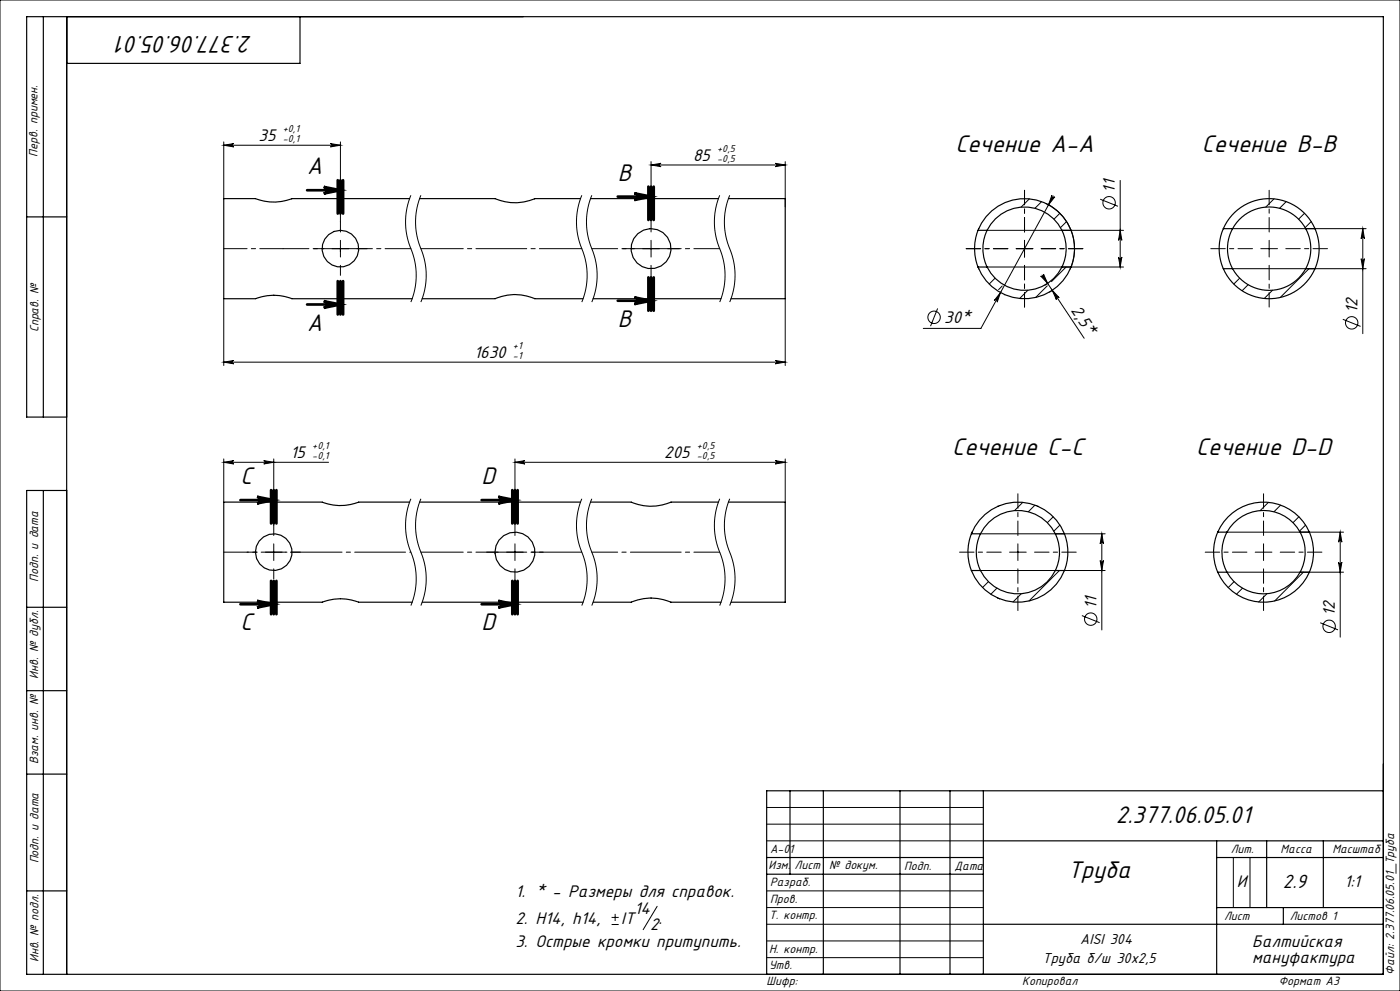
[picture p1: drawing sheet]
<svg xmlns="http://www.w3.org/2000/svg" width="420mm" height="297mm" viewBox="0 0 420 297" stroke-linecap="round" stroke-linejoin="round" font-family="sans-serif">
<g fill="none" stroke="#000" stroke-width=".3">
<path d="M0 0h420v297h-420zM67.1 43.5l3-.5a.5 .5 0 0 0-.5 .5 .5 .5 0 0 0 .5 .5zM67.1 42.5v17M67.1 43.5h35M99.1 43l3 .5-3 .5a.5 .5 0 0 0 .5-.5 .5 .5 0 0 0-.5-.5zM102.1 42.5v24M123.3 58.5a21.8 21.8 0 0 0 .6 17.9 20.8 20.8 0 0 1-.6 14.1M126.3 58.5a21.8 21.8 0 0 0 .6 17.9 20.8 20.8 0 0 1-.6 14.1M174.5 58.5a21.8 21.8 0 0 0 .7 17.9 20.8 20.8 0 0 1-.7 14.1M177.5 58.5a21.8 21.8 0 0 0 .7 17.9 20.8 20.8 0 0 1-.7 14.1M195.3 49.4l3-.5a.5 .5 0 0 0-.5 .5 .5 .5 0 0 0 .5 .5zM195.3 48.4v17.6"/>
<path d="M195.3 49.4h40.3M215.9 58.5a21.8 21.8 0 0 0 .7 17.9 20.8 20.8 0 0 1-.7 14.1M218.9 58.5a21.8 21.8 0 0 0 .7 17.9 20.8 20.8 0 0 1-.7 14.1M232.6 48.9l3 .5-3 .5a.5 .5 0 0 0 .4-.5 .5 .5 0 0 0-.4-.5zM235.6 48.4v13.6M308.8 59.6l-2.5 2.5M315.6 58.5a.5 .5 0 0 0 .2 .7 .5 .5 0 0 0 .6-.2l-1.8 2.4zM316 58.7l-21.7 39.7h-17.3M330.1 59.7l5.3 2.1M336.1 54.1v25.9M382.2 59.6l-2.5 2.5M99.6 74.5h5"/>
<path d="M102.1 72v5M192.8 74.5h5M195.3 72v5M296.1 69h41M304.9 74.5h5M307.4 72v5M312.5 60.4l-2 2M313.7 60.9a15 15 0 0 1 7.6 19.1M318 63.9l-1.8 1.8M320 66.4l-1.8 1.8M335.6 77a.5 .5 0 0 0 .5 .5 .5 .5 0 0 0 .5-.5l-.5 3zM336.1 69l.5 3a.5 .5 0 0 0-.5-.4 .5 .5 0 0 0-.5 .4z"/>
<path d="M369.8 68.5h40M378.2 74.5h5M380.7 72v5M385.9 60.4l-2 2M391.4 63.9l-1.8 1.8M393.4 66.4l-1.9 1.8M408.3 77.5a.5 .5 0 0 0 .5 .5 .5 .5 0 0 0 .5-.5l-.5 3zM408.8 68.5l.5 3a.5 .5 0 0 0-.5-.4 .5 .5 0 0 0-.5 .4zM408.8 68.5v31.5M67.1 89.5v20M235.6 89.5v20M281.3 92.4l-2.1 5.4"/>
<path d="M296.1 80h41M298.5 83.4l-1.7 1.7M300.2 87.7l-1.1 2.9a.5 .5 0 0 0-.2-.7 .5 .5 0 0 0-.6 .2zM300.7 85.7l-1.1 1.1M308.4 87l-2.5 2.5M312.2 82.7a.5 .5 0 0 0 .7 .1 .5 .5 0 0 0 .1-.6l1.3 2.7zM312.6 82.4l12.6 19M314.2 85.7l-3.5 3.5M314.3 84.9l-.8 .6M315.7 87l-.9 .6M315.7 87l2.1 2.2a.5 .5 0 0 0-.7-.1 .5 .5 0 0 0-.2 .7zM319.8 80l-4.4 4.4"/>
<path d="M369.8 80.5h40M371.9 83.4l-1.8 1.7M374.4 85.3l-1.8 1.8M381.8 87l-2.5 2.5M392.7 80.5l-8.6 8.7M402.8 95.7l5.4 2.1M67.1 108.5l3-.5a.5 .5 0 0 0-.5 .5 .5 .5 0 0 0 .5 .5zM67.1 108.5h168.5M232.6 108l3 .5-3 .5a.5 .5 0 0 0 .4-.5 .5 .5 0 0 0-.4-.5zM67.1 137.5v13M67.1 138.5h31.5M67.1 138.5l3-.5a.5 .5 0 0 0-.5 .5 .5 .5 0 0 0 .5 .5z"/>
<path d="M79.1 138l3 .5-3 .5a.5 .5 0 0 0 .5-.5 .5 .5 0 0 0-.5-.5zM82.1 137.5v20M154.5 138.5l3-.5a.5 .5 0 0 0-.5 .5 .5 .5 0 0 0 .5 .5zM154.5 137.5v19.5M154.5 138.5h81.1M232.6 138l3 .5-3 .5a.5 .5 0 0 0 .4-.5 .5 .5 0 0 0-.4-.5zM235.6 137.5v13M123.3 149.5a21.8 21.8 0 0 0 .6 17.8 20.8 20.8 0 0 1-.6 14.2M126.3 149.5a21.8 21.8 0 0 0 .6 17.8 20.8 20.8 0 0 1-.6 14.2M174.5 149.5a21.8 21.8 0 0 0 .7 17.8 20.8 20.8 0 0 1-.7 14.2M177.5 149.5a21.8 21.8 0 0 0 .7 17.8 20.8 20.8 0 0 1-.7 14.2M215.9 149.5a21.8 21.8 0 0 0 .7 17.8 20.8 20.8 0 0 1-.7 14.2"/>
<path d="M218.9 149.5a21.8 21.8 0 0 0 .7 17.8 20.8 20.8 0 0 1-.7 14.2M294.1 160h37.4M306.8 150.6l-2.4 2.4M310.5 151.4l-2 2M316 154.9l-1.8 1.7M318 157.4l-1.8 1.8M330.5 160v28.8M330.5 160l.5 3a.5 .5 0 0 0-.5-.5 .5 .5 0 0 0-.5 .5zM368.1 159.5h35M380.5 150.6l-2.4 2.4M384.2 151.4l-2 2M389.7 154.9l-1.8 1.7"/>
<path d="M391.7 157.4l-1.8 1.8M402.1 159.5v31.5M402.1 159.5l.5 3a.5 .5 0 0 0-.5-.5 .5 .5 0 0 0-.5 .5zM79.6 165.5h5M82.1 163v5M152 165.5h5M154.5 163v5M294.1 171h37.4M296.5 174.3l-1.7 1.8M299.1 176.3l-1.9 1.8M302.9 165.5h5M305.4 163v5"/>
<path d="M306.4 177.9l-2.5 2.5M317.8 171l-9.1 9.1M330 168a.5 .5 0 0 0 .5 .5 .5 .5 0 0 0 .5-.5l-.5 3zM368.1 171.5h35M370.2 174.3l-1.7 1.8M372.8 176.3l-1.9 1.8M376.6 165.5h5M379.1 163v5M380.1 177.9l-2.5 2.5M391 171.5l-8.6 8.6M401.6 168.5a.5 .5 0 0 0 .5 .5 .5 .5 0 0 0 .5-.5l-.5 3zM324.6 184.5l5.3 2.1"/>
<path d="M396.1 186.6l5.3 2.2M230 242h65M230 247h65M230 252h65M370 257v15M375 257v15M183.5 277.1h2.1M183.5 274.9h2.1M184.5 273.9v2.1M197.1 271.6l-4.2 7M230 277h65M230 272h65"/>
<path d="M230 267h65M230 287h65M230 282h65"/>
<circle cx="332.7" cy="60.8" r="1.86"/>
<circle cx="280.2" cy="95.1" r="1.86"/>
<circle cx="405.5" cy="96.8" r="1.86"/>
<circle cx="327.2" cy="185.6" r="1.86"/>
<circle cx="398.7" cy="187.7" r="1.86"/>
</g>
<path d="M97.1 56l5 1-5 1a1 1 0 0 0 1-1 1 1 0 0 0-1-1zM190.3 57.9l5 1-5 1a1 1 0 0 0 1-1 1 1 0 0 0-1-1zM97.1 90.3l5 1-5 1a1 1 0 0 0 1-1 1 1 0 0 0-1-1zM190.3 89.1l5 1-5 1a1 1 0 0 0 1-1 1 1 0 0 0-1-1zM77.1 148.9l5 1-5 1a1 1 0 0 0 1-1 1 1 0 0 0-1-1zM149.5 148.9l5 1-5 1a1 1 0 0 0 .9-1 1 1 0 0 0-.9-1zM77.1 180.1l5 1-5 1a1 1 0 0 0 1-1 1 1 0 0 0-1-1zM149.5 180.1l5 1-5 1a1 1 0 0 0 .9-1 1 1 0 0 0-.9-1z" fill="none" stroke="#000" stroke-width=".8" stroke-linecap="butt"/>
<g fill="none" stroke="#000" stroke-width=".3" stroke-dasharray="15.2 1.3 1.3 1.3" stroke-dashoffset="10.9">
<path d="M302.4 74.5h-12.5M307.4 69.5v-12.5M307.4 79.5v12.5M312.4 74.5h12.5M375.7 74.5h-12.5M380.7 69.5v-12.5M380.7 79.5v12.5M385.7 74.5h12.5M300.4 165.5h-12.5M305.4 160.5v-12.5M305.4 170.5v12.5M310.4 165.5h12.5"/>
<path d="M374.1 165.5h-12.5M379.1 160.5v-12.5M379.1 170.5v12.5M384.1 165.5h12.5"/>
</g>
<g fill="none" stroke="#000" stroke-width=".3" stroke-dasharray="15.2 1.3 1.3 1.3">
<path d="M97.1 74.5h-3M102.1 69.5v-3M102.1 79.5v3M102.1 74.5v.9M107.1 74.5h3M190.3 74.5h-3.5M195.3 69.5v-3.5M195.3 79.5v3.5M200.3 74.5h3.5M77.1 165.5h-3M82.1 160.5v-3M82.1 170.5v3"/>
<path d="M87.1 165.5h3M149.5 165.5h-3.5M154.5 160.5v-3.5M154.5 170.5v3.5M159.5 165.5h3.5"/>
</g>
<g fill="none" stroke="#000" stroke-width=".8">
<path d="M92.1 57h10M101.3 54v10M102.1 54v10M102.9 54v10M185.3 58.9h10M194.5 55.9v10M195.3 55.9v10M196.1 55.9v10M92.1 91.3h10M101.3 84.3v10M102.1 84.3v10M102.9 84.3v10z"/>
<path d="M185.3 90.1h10M194.5 83.1v10M195.3 83.1v10M196.1 83.1v10M72.1 149.9h10M81.3 146.9v10M82.1 146.9v10M82.9 146.9v10M144.5 149.9h10M153.7 146.9v10M154.5 146.9v10M155.3 146.9v10"/>
<path d="M81.3 174.1v10M82.1 174.1v10M82.9 174.1v10M153.7 174.1v10M154.5 174.1v10M155.3 174.1v10M72.1 181.1h10M144.5 181.1h10"/>
</g>
<g fill="none" stroke="#000" stroke-width=".35">
<path d="M13 5v120M20 5v287M90 5v14h-70M122.9 59.5l-35.3 .1a15 15 0 0 1-11-.1h-9.5v30h9.6M125.9 59.5h22.6a15 15 0 0 0 11.9 .1l13.8-.1M177.2 59.5h38.3M218.5 59.5h17.1v30h-16.3M8 65h12M293.4 69a15 15 0 0 0 0 11M293.4 69a15 15 0 0 1 14-9.5 15 15 0 0 1 13.9 9.5M293.4 69h2.7M293.6 68.5h.1"/>
<path d="M296.1 69a12.5 12.5 0 0 0 0 11M296.1 69a12.5 12.5 0 0 1 11.3-7 12.5 12.5 0 0 1 11.2 7M318.6 69a12.5 12.5 0 0 1 0 11M318.6 69h2.7M321.3 69a15 15 0 0 1 0 11M367 68.5a15 15 0 0 0 0 12M367 68.5a15 15 0 0 1 13.7-9 15 15 0 0 1 13.8 9M367 68.5h2.8M369.8 68.5a12.5 12.5 0 0 0 0 12M369.8 68.5a12.5 12.5 0 0 1 21.9 0M391.7 68.5a12.5 12.5 0 0 1 0 12M391.7 68.5h2.8"/>
<path d="M394.5 68.5a15 15 0 0 1 0 12M76.7 89.5a15 15 0 0 1 10.9 0M87.6 89.5h36.1M126.7 89.5h21.9M148.6 89.5a15 15 0 0 1 11.8 0M160.4 89.5h14.5M177.9 89.5h38.4M293.4 80a15 15 0 0 0 14 9.5 15 15 0 0 0 13.9-9.5M293.4 80h2.7M293.6 80.5h.1M296.1 80a12.5 12.5 0 0 0 11.3 7 12.5 12.5 0 0 0 11.2-7M301.4 88.3h.1"/>
<path d="M318.6 80h2.7M321.1 80.5h.1M367 80.5a15 15 0 0 0 13.7 9 15 15 0 0 0 13.8-9M367 80.5h2.8M369.8 80.5a12.5 12.5 0 0 0 21.9 0M391.7 80.5h2.8M20 125h-12v-120h407v287h-407v-145h12M13 147v145M96.7 150.5h-29.6v30h29.6a15 15 0 0 1 10.9 0h16.1M122.9 150.5h-15.3a15 15 0 0 1-10.9 0M125.9 150.5h48.3M177.2 150.5h12.2"/>
<path d="M215.5 150.5h-14.2a15 15 0 0 1-11.9 0M218.5 150.5h17.1v30h-16.3M291.4 160a15 15 0 0 0 0 11M291.4 160a15 15 0 0 1 14-9.5 15 15 0 0 1 13.9 9.5M291.4 160h2.7M291.6 159.5h.1M294.1 160a12.5 12.5 0 0 0 0 11M294.1 160a12.5 12.5 0 0 1 11.3-7 12.5 12.5 0 0 1 11.2 7M299.4 151.7h.1M299.9 151.5h.1M310.9 151.5h.1M311.4 151.7h.1"/>
<path d="M316.6 160a12.5 12.5 0 0 1 0 11M316.6 160h2.7M319.3 160a15 15 0 0 1 0 11M365.3 159.5a15 15 0 0 0 0 12M365.3 159.5a15 15 0 0 1 13.8-9 15 15 0 0 1 13.7 9M365.3 159.5h2.8M368.1 159.5a12.5 12.5 0 0 0 0 12M368.1 159.5a12.5 12.5 0 0 1 21.9 0M390 159.5a12.5 12.5 0 0 1 0 12M390 159.5h2.8M392.8 159.5a15 15 0 0 1 0 12M291.4 171a15 15 0 0 0 14 9.5 15 15 0 0 0 13.9-9.5"/>
<path d="M291.4 171h2.7M294.1 171a12.5 12.5 0 0 0 11.3 7 12.5 12.5 0 0 0 11.2-7M299.4 179.2v.1M299.9 179.4v.1M316.6 171h2.7M365.3 171.5a15 15 0 0 0 13.8 9 15 15 0 0 0 13.7-9M365.3 171.5h2.8M368.1 171.5a12.5 12.5 0 0 0 21.9 0M390 171.5h2.8M8 182h12M126.7 180.5h48.2M177.9 180.5h11.5a15 15 0 0 1 11.9 0h15"/>
<path d="M8 207h12M8 232h12M237 237v25M247 237v55M270 237v55M285 237v55M295 237v55M415 237h-185v55M230 257h65M295 252h120M365 252v40M365 257h50"/>
<path d="M380 252v20M397 252v20M8 267h12M230 262h65M295 277h120M365 272h50M385 272v5"/>
<circle cx="102.1" cy="74.5" r="5.5"/>
<circle cx="195.3" cy="74.5" r="6"/>
<circle cx="82.1" cy="165.5" r="5.5"/>
<circle cx="154.5" cy="165.5" r="6"/>
</g>
<path d="M67.1 165.5h18.7" fill="none" stroke="#000" stroke-width=".3" stroke-dasharray="15.2 1.3 1.3 1.3" stroke-dashoffset="7.8"/>
<path d="M85.8 165.5h37.5" fill="none" stroke="#000" stroke-width=".3" stroke-dasharray="15.2 1.3 1.3 1.3" stroke-dashoffset="-1.6"/>
<path d="M126.3 74.5h48.2M126.3 165.5h48.2" fill="none" stroke="#000" stroke-width=".3" stroke-dasharray="15.2 1.3 1.3 1.3" stroke-dashoffset="2.5"/>
<path d="M84.9 74.5h38.4M177.5 74.5h38.4M177.5 165.5h38.4" fill="none" stroke="#000" stroke-width=".3" stroke-dasharray="15.2 1.3 1.3 1.3" stroke-dashoffset="7.5"/>
<path d="M67.1 74.5h17.8" fill="none" stroke="#000" stroke-width=".3" stroke-dasharray="15.2 1.3 1.3 1.3" stroke-dashoffset="8.2"/>
<g fill="#000">
<path d="M97.1 56l5 1-5 1a1 1 0 0 0 1-1 1 1 0 0 0-1-1zM97.1 90.3l5 1-5 1a1 1 0 0 0 1-1 1 1 0 0 0-1-1z"/>
<path d="M99.1 43l3 .5-3 .5a.5 .5 0 0 0 .5-.5 .5 .5 0 0 0-.5-.5zM67.1 43.5l3-.5a.5 .5 0 0 0-.5 .5 .5 .5 0 0 0 .5 .5zM232.6 108l3 .5-3 .5a.5 .5 0 0 0 .4-.5 .5 .5 0 0 0-.4-.5zM67.1 108.5l3-.5a.5 .5 0 0 0-.5 .5 .5 .5 0 0 0 .5 .5z"/>
<path d="M190.3 57.9l5 1-5 1a1 1 0 0 0 1-1 1 1 0 0 0-1-1zM190.3 89.1l5 1-5 1a1 1 0 0 0 1-1 1 1 0 0 0-1-1zM149.5 148.9l5 1-5 1a1 1 0 0 0 .9-1 1 1 0 0 0-.9-1zM149.5 180.1l5 1-5 1a1 1 0 0 0 .9-1 1 1 0 0 0-.9-1z"/>
<path d="M195.3 49.4l3-.5a.5 .5 0 0 0-.5 .5 .5 .5 0 0 0 .5 .5zM232.6 48.9l3 .5-3 .5a.5 .5 0 0 0 .4-.5 .5 .5 0 0 0-.4-.5zM315.6 58.5l-1 2.9 1.8-2.4a.5 .5 0 0 1-.6 .2 .5 .5 0 0 1-.2-.7zM300.2 87.7l-1.9 2.4a.5 .5 0 0 1 .6-.2 .5 .5 0 0 1 .2 .7z"/>
<path d="M336.1 69l.5 3a.5 .5 0 0 0-.5-.4 .5 .5 0 0 0-.5 .4zM335.6 77a.5 .5 0 0 0 .5 .5 .5 .5 0 0 0 .5-.5l-.5 3zM408.8 68.5l.5 3a.5 .5 0 0 0-.5-.4 .5 .5 0 0 0-.5 .4zM408.3 77.5a.5 .5 0 0 0 .5 .5 .5 .5 0 0 0 .5-.5l-.5 3z"/>
<path d="M312.2 82.7a.5 .5 0 0 0 .7 .1 .5 .5 0 0 0 .1-.6l1.3 2.7zM315.7 87l2.1 2.2a.5 .5 0 0 0-.7-.1 .5 .5 0 0 0-.2 .7z"/>
<path d="M79.1 138l3 .5-3 .5a.5 .5 0 0 0 .5-.5 .5 .5 0 0 0-.5-.5zM67.1 138.5l3-.5a.5 .5 0 0 0-.5 .5 .5 .5 0 0 0 .5 .5z"/>
<path d="M154.5 138.5l3-.5a.5 .5 0 0 0-.5 .5 .5 .5 0 0 0 .5 .5zM232.6 138l3 .5-3 .5a.5 .5 0 0 0 .4-.5 .5 .5 0 0 0-.4-.5z"/>
<path d="M77.1 148.9l5 1-5 1a1 1 0 0 0 1-1 1 1 0 0 0-1-1zM77.1 180.1l5 1-5 1a1 1 0 0 0 1-1 1 1 0 0 0-1-1z"/>
<path d="M330.5 160l.5 3a.5 .5 0 0 0-.5-.5 .5 .5 0 0 0-.5 .5zM330 168a.5 .5 0 0 0 .5 .5 .5 .5 0 0 0 .5-.5l-.5 3zM402.1 159.5l.5 3a.5 .5 0 0 0-.5-.5 .5 .5 0 0 0-.5 .5zM401.6 168.5a.5 .5 0 0 0 .5 .5 .5 .5 0 0 0 .5-.5l-.5 3z"/>
</g>
<g font-size="8">
<text x="75.6" y="10.7" transform="rotate(-180 75.6 10.7)">2.377.06.05.01</text>
<text x="286.6" y="45.5">Сечение A-A</text>
<text x="360.6" y="45.5">Сечение B-B</text>
<text x="92.1" y="52.2">A</text>
<text x="185.3" y="54.1">B</text>
<text x="92.1" y="99.1">A</text>
<text x="185.3" y="98">B</text>
<text x="285.7" y="136.4">Сечение C-C</text>
<text x="358.9" y="136.4">Сечение D-D</text>
<text x="72.1" y="145.1">C</text>
<text x="144.5" y="145.1">D</text>
<text x="72.1" y="188.9">C</text>
<text x="144.5" y="188.9">D</text>
<text x="334.7" y="246.6">2.377.06.05.01</text>
<text x="320.3" y="263.1">Труба</text>
</g>
<text font-size="6.4" x="384.9" y="266">2.9</text>
<g font-size="5.6">
<text x="77.6" y="42.3">35</text>
<text x="207.9" y="48.2">85</text>
<text x="334.5" y="57.7" transform="rotate(-90 334.5 57.7)">11</text>
<text x="321.2" y="93" transform="rotate(56 321.2 93)">2,5*</text>
<text x="407.2" y="93.7" transform="rotate(-90 407.2 93.7)">12</text>
<text x="283.3" y="96.8">30*</text>
<text x="142.3" y="107.3">1630</text>
<text x="87.2" y="137.3">15</text>
<text x="199.3" y="137.3">205</text>
<text x="328.9" y="182.5" transform="rotate(-90 328.9 182.5)">11</text>
<text x="400.5" y="184.6" transform="rotate(-90 400.5 184.6)">12</text>
<text x="154.6" y="269">1. * - Размеры для справок.</text>
<text x="371.1" y="265.7">И</text>
<text x="403.4" y="265.8">1:1</text>
<text x="190.3" y="273.9">14</text>
<text x="154.6" y="277">2. Н14, h14,</text>
<text x="186.4" y="277">IT</text>
<text x="195" y="278.8">2</text>
<text x="197.6" y="277">.</text>
<text x="154.6" y="283.7">3. Острые кромки притупить.</text>
<text x="375.7" y="283.8">Балтийская</text>
<text x="375.7" y="288.7">мануфактура</text>
</g>
<g font-size="4.8">
<text x="324.1" y="283">AISI 304</text>
<text x="312.8" y="288.6">Труба б/ш 30х2,5</text>
</g>
<g font-size="4">
<text x="11.3" y="46.9" transform="rotate(-90 11.3 46.9)">Перв. примен.</text>
<text x="11.5" y="99.6" transform="rotate(-90 11.5 99.6)">Справ. №</text>
<text x="11.4" y="174.4" transform="rotate(-90 11.4 174.4)">Подп. и дата</text>
<text x="11.5" y="203.4" transform="rotate(-90 11.5 203.4)">Инв. № дубл.</text>
<text x="11.5" y="229" transform="rotate(-90 11.5 229)">Взам. инв. №</text>
<text x="231" y="255.5">А-01</text>
<text x="369.2" y="255.6">Лит.</text>
<text x="384.2" y="255.6">Масса</text>
<text x="399.7" y="255.6">Масштаб</text>
<text x="11.5" y="258.8" transform="rotate(-90 11.5 258.8)">Подп. и дата</text>
<text x="230.6" y="260.5">Изм.</text>
<text x="238.4" y="260.5">Лист</text>
<text x="248.7" y="260.5">№ докум.</text>
<text x="271.3" y="260.6">Подп.</text>
<text x="286.4" y="260.6">Дата</text>
<text x="231" y="265.6">Разраб.</text>
<text x="230.7" y="275.4">Т. контр.</text>
<text x="231" y="270.8">Пров.</text>
<text x="367.2" y="275.6">Лист</text>
<text x="386.9" y="275.6">Листов 1</text>
<text x="230.7" y="285.6">Н. контр.</text>
<text x="11.5" y="288.4" transform="rotate(-90 11.5 288.4)">Инв. № подл.</text>
<text x="230.7" y="290.4">Утв.</text>
<text x="418.3" y="292.1" transform="rotate(-90 418.3 292.1)">Файл: 2.377.06.05.01_Труба</text>
<text x="230" y="295.3">Шифр:</text>
<text x="306.7" y="295.3">Копировал</text>
<text x="383.6" y="295.1">Формат A3</text>
</g>
<g font-size="3.4">
<text x="84.8" y="39.6">+0,1</text>
<text x="84.8" y="42.6">-0,1</text>
<text x="215.2" y="45.5">+0,5</text>
<text x="215.2" y="48.5">-0,5</text>
<text x="153.9" y="104.6">+1</text>
<text x="153.9" y="107.6">-1</text>
<text x="93.7" y="134.6">+0,1</text>
<text x="93.7" y="137.6">-0,1</text>
<text x="209.1" y="134.6">+0,5</text>
<text x="209.1" y="137.6">-0,5</text>
</g>
</svg>
